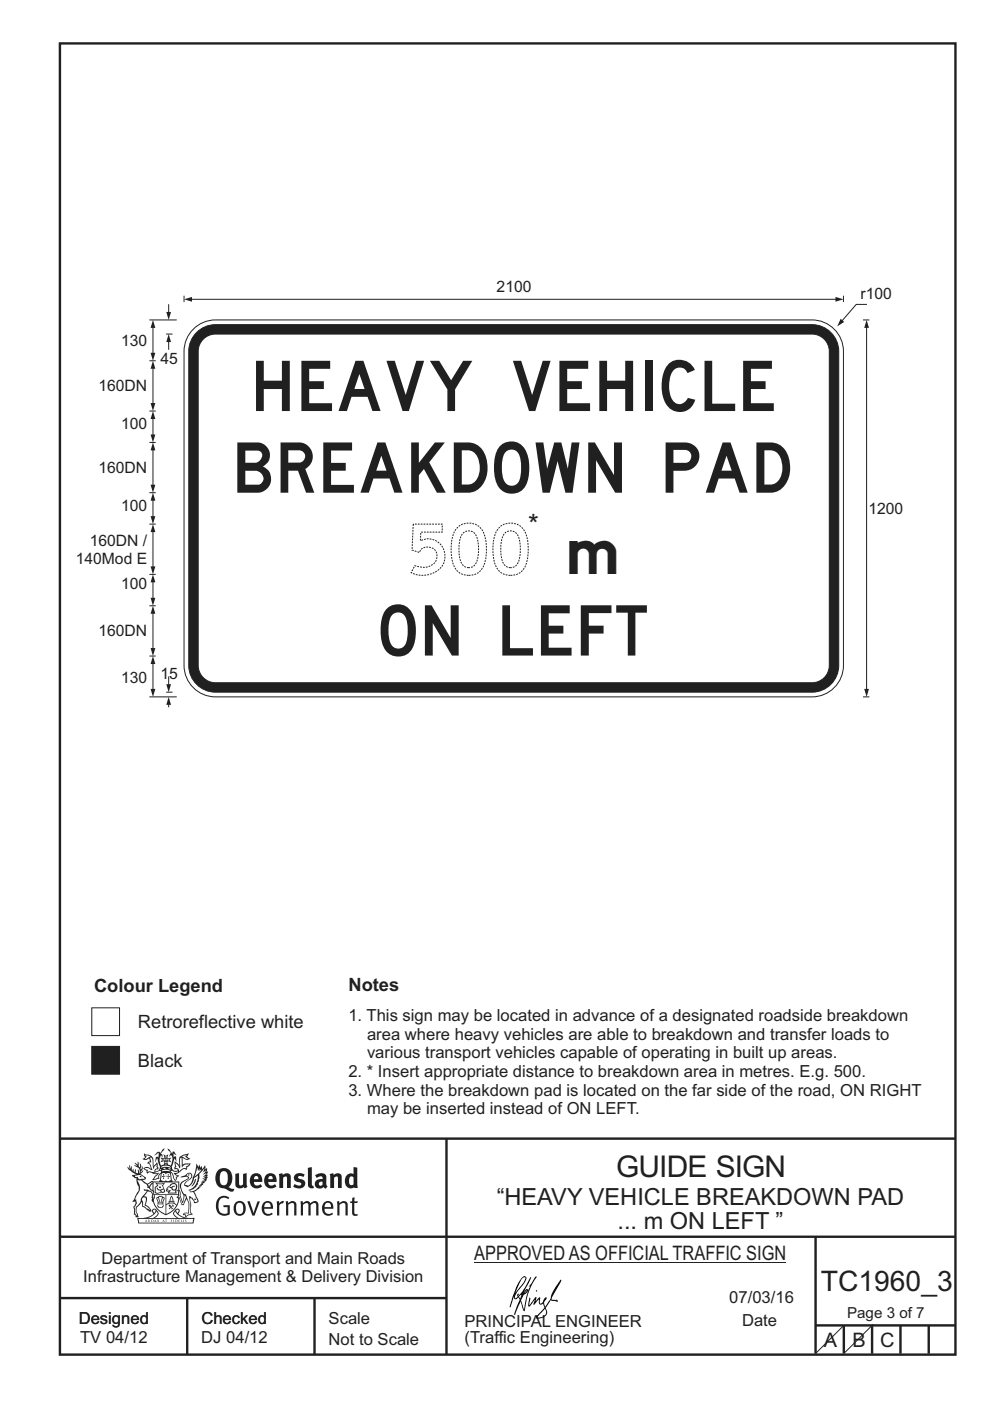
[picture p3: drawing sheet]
<svg xmlns="http://www.w3.org/2000/svg" width="210mm" height="297mm" viewBox="0 0 210 297" stroke-linecap="round" stroke-linejoin="round" font-family="sans-serif">
<g fill="none" stroke="#231f20" stroke-width=".51">
<path d="M12.7 9.2h190v278h-190zM12.7 241.4h189.9M94.7 241.4v45.8M12.7 275.2h82M12.7 262.2h190.1M39.7 275.2v12M66.7 275.2v12M173 262.2v24.8M173 281h29.6M179 281v6M185 281v6M191 281v6"/>
<path d="M197 281v6"/>
</g>
<g fill="#231f20">
<path d="M47 248.5a2.55 2.55 0 0 0 0 2.7l.3 .1a.81 .81 0 0 0 1-.9v-.6a1.04 1.04 0 0 0-1.1-1.5zM46.3 248.1a1.82 1.82 0 0 1 2.1-.2 1.82 1.82 0 0 1 .9 1.9 2.29 2.29 0 0 1-.8 1.9l.7 .3h.5l-.2 .6a2.87 2.87 0 0 1-2-.7 2.12 2.12 0 0 1-1.7-3.1z" fill-rule="evenodd"/>
<path d="M49.9 248.9l.8-.2v2a.46 .46 0 0 0 .2 .6 .46 .46 0 0 0 .7-.2v-2.2l.7-.2v2.4l.2 .5-.6 .4-.2-.3a1.02 1.02 0 0 1-1.2 .2 1.02 1.02 0 0 1-.6-1.1z" fill-rule="evenodd"/>
<path d="M54 249.5l-.1 .5h.9a.49 .49 0 0 0-.2-.6 .49 .49 0 0 0-.6 .1zM53.4 249.2a1.34 1.34 0 0 1 1.6-.3 1.34 1.34 0 0 1 .6 1.5v.2h-1.7a.77 .77 0 0 0 .5 .8 .77 .77 0 0 0 .9-.3l.3 .4a1.59 1.59 0 0 1-2.1 .2 1.59 1.59 0 0 1-.4-2z" fill-rule="evenodd"/>
<path d="M57 249.5l-.1 .5h.9a.49 .49 0 0 0-.2-.6 .49 .49 0 0 0-.6 .1zM56.4 249.2a1.34 1.34 0 0 1 1.6-.3 1.34 1.34 0 0 1 .7 1.5v.2h-1.8a.77 .77 0 0 0 .5 .8 .77 .77 0 0 0 .9-.3l.3 .4a1.59 1.59 0 0 1-2 .2 1.59 1.59 0 0 1-.5-2z" fill-rule="evenodd"/>
<path d="M59.1 248.9l.8-.2 .1 .4a.95 .95 0 0 1 1-.3 .95 .95 0 0 1 .7 .8v2.3h-.8v-2.3a.46 .46 0 0 0-.8 .1v2.2h-.9z" fill-rule="evenodd"/>
<path d="M62.5 249.1a1.75 1.75 0 0 1 2.1-.1l-.2 .5-.6-.2a.43 .43 0 0 0-.6 .3l.4 .3a1.04 1.04 0 0 1 1.2 1.2 1.04 1.04 0 0 1-1.4 .9l-1.2-.4 .3-.6 1 .4 .4-.4a.88 .88 0 0 0-1-.5l-.4-.2-.1-.4z" fill-rule="evenodd"/>
<path d="M65.3 247.6l.8-.2 .1 3.8 .2 .2 .2 .5a.88 .88 0 0 1-1-.1 .88 .88 0 0 1-.3-1z" fill-rule="evenodd"/>
<path d="M67.8 250.6a.43 .43 0 0 0-.1 .7 .43 .43 0 0 0 .7-.1v-.7zM66.8 249.2a1.7 1.7 0 0 1 2.4 .1v1.8l.3 .4-.4 .5-.5-.3a1.03 1.03 0 0 1-1.7-.2 1.03 1.03 0 0 1 .8-1.5h.7v-.4a.8 .8 0 0 0-1.2 .1z" fill-rule="evenodd"/>
<path d="M69.9 248.9l.8-.2 .1 .4a.95 .95 0 0 1 1-.3 .95 .95 0 0 1 .7 .8v2.3h-.8v-2.3a.46 .46 0 0 0-.8 .1v2.2h-.8z" fill-rule="evenodd"/>
<path d="M74.3 249.5a1.48 1.48 0 0 0 0 1.7l.4 .1 .3-.2v-1.5l-.3-.2zM75 247.4l.8 .2 .1 4.3h-.7l-.1-.2a1.26 1.26 0 0 1-1.4 0 1.26 1.26 0 0 1-.6-1.3 1.29 1.29 0 0 1 .5-1.3 1.29 1.29 0 0 1 1.4-.2z" fill-rule="evenodd"/>
<path d="M46.4 253.9a1.72 1.72 0 0 1 2.2 0l-.2 .3a1.24 1.24 0 0 0-1.4-.1 1.24 1.24 0 0 0-.7 1.3 1.49 1.49 0 0 0 1.3 2l.7-.2v-1.3h-.9l-.1-.4h1.4v2a1.93 1.93 0 0 1-2.2-.1 1.93 1.93 0 0 1-.7-2.2l.2-.7z" fill-rule="evenodd"/>
<path d="M50.3 255.2a1.65 1.65 0 0 0 .3 2.2 .99 .99 0 0 0 1-1.5 .78 .78 0 0 0-.4-.8 .78 .78 0 0 0-.9 .1zM50 254.9a1.33 1.33 0 0 1 1.6-.1 1.33 1.33 0 0 1 .5 1.5 1.31 1.31 0 0 1-1.3 1.5 1.31 1.31 0 0 1-1.3-1.6l.1-.5z" fill-rule="evenodd"/>
<path d="M52.5 254.7l.4-.1 .9 2.6 .8-2.5h.5l-1.1 3h-.5z" fill-rule="evenodd"/>
<path d="M56.2 255.2l-.2 .7h1.4a.7 .7 0 0 0-.3-.8 .7 .7 0 0 0-.9 .1zM55.9 255a1.22 1.22 0 0 1 1.5-.2 1.22 1.22 0 0 1 .5 1.5h-1.9a.93 .93 0 0 0 .5 1 .93 .93 0 0 0 1.2-.2l.1 .3a1.43 1.43 0 0 1-1.7 .1 1.43 1.43 0 0 1-.6-1.7z" fill-rule="evenodd"/>
<path d="M58.7 254.8l.4-.2 .1 .5 .4-.3 .6-.2-.2 .6a.66 .66 0 0 0-.8 .6v1.9h-.4z" fill-rule="evenodd"/>
<path d="M60.6 254.8l.4-.2 .1 .5a.94 .94 0 0 1 1-.4 .94 .94 0 0 1 .8 .7v2.3h-.5l-.1-2.5a.81 .81 0 0 0-1.2 .3v2.2h-.4z" fill-rule="evenodd"/>
<path d="M63.7 254.7l.5-.1 .1 .5 .4-.3a.78 .78 0 0 1 1.1 .3 .9 .9 0 0 1 1-.5 .9 .9 0 0 1 .7 .8v2.3h-.4l-.1-2.5a.67 .67 0 0 0-1.1 .3v2.2h-.5v-2.4l-.4-.2-.7 .4v2.2h-.5z" fill-rule="evenodd"/>
<path d="M69 255.2l-.2 .7h1.4a.7 .7 0 0 0-.3-.8 .7 .7 0 0 0-.9 .1zM68.7 255a1.22 1.22 0 0 1 1.5-.2 1.22 1.22 0 0 1 .5 1.5h-1.9a.93 .93 0 0 0 .5 1 .93 .93 0 0 0 1.2-.2l.1 .3a1.44 1.44 0 0 1-1.7 .1 1.44 1.44 0 0 1-.6-1.7z" fill-rule="evenodd"/>
<path d="M71.4 254.8l.5-.2 .1 .5a.94 .94 0 0 1 1-.4 .94 .94 0 0 1 .7 .7v2.3h-.4l-.1-2.5a.81 .81 0 0 0-1.2 .3v2.2h-.5z" fill-rule="evenodd"/>
<path d="M74.7 254l.5-.2v.9h.7l-.1 .4h-.7l.1 2.2 .1 .1h.5l.1 .3a.75 .75 0 0 1-1.2-.6v-2h-.4v-.4h.4z" fill-rule="evenodd"/>
<path d="M30.8 244.9l1.1 .3-.9 .5h-.4l.5-.5zM31.8 245.5l.2-.1a2.44 2.44 0 0 1 .4 2l.1 .4 .7-1-.1 .6 .3 .3a.57 .57 0 0 0-.6 .8l-1-.2-.5 .2 .1-.5-.7-.2 .6-.2 1 .5 .1-.1-.6-1.3-.2-.1 .5-.1zM30.7 244.5l-.2 .4 .3 .4-.6 .4a1.04 1.04 0 0 0 1.4-.1l.2 .7h-.4l-.2 .4a.94 .94 0 0 1 .9 1.1l-.2-.1a1.16 1.16 0 0 0-1.5-.1l.3 .4 .4 .2 .1 .5 .2 .2v-.2a.94 .94 0 0 1 1.1 .2h.9l-1.2 1.2a1.13 1.13 0 0 0 1.2-.2l.4-.1-.1-.4 .5-.7a.83 .83 0 0 0-.6 1.1l-.3-.1-.7 .3 1.1-1.4-.5 .2-.5-.1 1.3-.5-.2-.2-.8 .4v-.3l.2-.2 .3 .1 .1-.3-.2-.4v-.6l-.2-.3-.6 .9v-.7a1.42 1.42 0 0 0-1.7-1.8z" fill-rule="evenodd"/>
<path d="M38.5 245.3l.5-.3 .7-.1-.6 .3 .8 .5h-.3zM38.3 245.5h.2l.1 2a1.69 1.69 0 0 1 1.5-.7l-.7 .5 .1 .5a1.1 1.1 0 0 0-1.5 .6l-.1-.5-.2-.2h-.5l.2-.4-.2-.7a1.42 1.42 0 0 1 .8 1.1l.2-.1zM37.1 246.2l.1 1-.2 .3v.5l.6-.1 .1 .2a.96 .96 0 0 1-1.1-.1l-.1 .1a1.06 1.06 0 0 0 1.3 .2v.1a.72 .72 0 0 1-1 .2l.3 .5 .6 .3-.4 .1-.1 .7-.3-.4-.3-1.1-.4-.4 .4 .9a1.54 1.54 0 0 0 .6 1.2l.2-.3a.58 .58 0 0 1 .5-.7l.1-.2h-.3l-.4-.3 .9-.5a.93 .93 0 0 1 1.1-.5l.1 .2 .2-.1 .1-.5a.99 .99 0 0 0 .7-.9l-1.3 .1-.4 .3v-1.5l.9 .4 .8-.3h-.3l-.5-.4 .4-.7-.7 .2a1.46 1.46 0 0 0-1.3 2.1v.4l-.2-.4z" fill-rule="evenodd"/>
<path d="M35.6 248.9l.2 .1-.1 .4h.3l-.3 .1v.5l-.1-.6h-.3l.3-.1z" fill-rule="evenodd"/>
<path d="M34.6 248.9l.2 .1-.1 .3 .4 .1h-.4v.6l-.1-.5-.3-.1h.3z" fill-rule="evenodd"/>
<path d="M34.3 248.8a.57 .57 0 0 1 .9 .2 .57 .57 0 0 1 .9-.2l.2 1.4-.2 .1a.57 .57 0 0 1-.9-.1 .69 .69 0 0 1-1.1 0zM34.2 248.1l-.3 2.1-.2 .4h2.9l-.1-.4-.3-2.1h-.2v.3l-.8-.1-.9 .1 .1-.3z" fill-rule="evenodd"/>
<path d="M34.2 252.4a.3 .3 0 0 0 .6 0 .3 .3 0 0 0-.6 0zM33.3 251l.3 .3-.3 .3a.79 .79 0 0 0 0 1.3l.8-.2-.1-.3a.55 .55 0 0 1-.7-.6h.1l.1 .3 .4 .1 .8-.2-.4-.7 .4-.3-.7 .1zM33 250.7l1.1 .2 .9-.2-.4 .7 .4 1.1a.56 .56 0 0 1-.8 .3l-.2 .1a.73 .73 0 0 1-.9 .1 .73 .73 0 0 1-.3-.9v-.4l.5-.4z" fill-rule="evenodd"/>
<path d="M35.6 251.9l.7-.5a.58 .58 0 0 1 1-.1 .58 .58 0 0 1-.5 .9l-.2-.3a.43 .43 0 0 1 .6-.3v-.1a.57 .57 0 0 0-.8 .2l-.2-.1-.3 .2 .4 .1a.55 .55 0 0 0 .9 .5v.5h-1.3l.3-.4-.1-.2-.6 .1 .2-.2-.2-.1zM35.4 251.8l-.1 .2a.39 .39 0 0 0 .2 .7l.3-.1-.2 .5h1.9l-.1-.8a.86 .86 0 0 0-.1-1.4 .86 .86 0 0 0-1.3 .4z" fill-rule="evenodd"/>
<path d="M36 254.8h.8v.2h-.8zM36.4 253.8l.2 .8h-.4zM36.4 253.5l-.3 .5-.1 .6h-.2v.4l-.7 .4 .1 .2a1.48 1.48 0 0 1 2.2 .1l.2-.1-.6-.5v-.5h-.2l-.1-.6z" fill-rule="evenodd"/>
<path d="M35.8 255.4l.3 .1 .2 .3 .3-.2-.2-.2a.38 .38 0 0 1 .4 .5l-.1-.2-.3 .3 .3 .2-.3 .2-.1-.3-.4 .3-.1-.2 .4-.3-.2-.1-.1 .1z" fill-rule="evenodd"/>
<path d="M34.5 254h.2v.2l-.3 .6h-.1zM33.6 255.3h.9v.2a.55 .55 0 0 1-.8 .4v-.2h-.2zM33.4 254h.2l.2 .8h-.2zM33.6 255h.8l.1 .1-.8 .1zM33.8 253.7h.5l-.2 1.1h-.2zM33.3 253.8l-.1 .3 .3 1.2a.48 .48 0 0 0-.1 .5 .48 .48 0 0 0 .4 .3l.6-.1a.49 .49 0 0 0 .2-.7l.3-1.2-.1-.3a1.42 1.42 0 0 0-1.5 0z" fill-rule="evenodd"/>
<path d="M33.6 251.6h.5l.1 .3h-.4z" fill-rule="evenodd"/>
<path d="M41.3 250.1l.3-.2-.2 .9-.6 .7h-.2l.5-.7z" fill-rule="evenodd"/>
<path d="M39.7 249l.3-.2 .5 .2a.88 .88 0 0 1-.6 1.1 1.22 1.22 0 0 0-.8 1.3l.5 .2a.72 .72 0 0 0 .9-.4l.5-.8 .2-.6 .8-.6v.3a2.85 2.85 0 0 1-2 2.8l.1 .1a2.13 2.13 0 0 0 1.9-1.5l-.1-.2a2.01 2.01 0 0 0 .3-1.8l1.2-1.3-.4 1 .7-.5-.7 1 .8-.4-.8 .8 .7-.1-.9 .5 .8-.1-.8 .4h.7l-.8 .3 .3 .2h-.4l.2 .4-.4-.1 .2 .3h-.4l.1 .3h-.1a2.16 2.16 0 0 1-2 1l.1 .2h.4a.76 .76 0 0 1 .7 .7l.5 1.2-.6 .2a1.45 1.45 0 0 0-1.2-1.3l.3 1.8-.1 1.9 .4 .2a1.07 1.07 0 0 0-1.2 .4v-.3l-.5-.2a.87 .87 0 0 1 1-.1l.1-.7a4.4 4.4 0 0 0-.6-3.1l-.1-.3h-.2a2.16 2.16 0 0 1-.7-2.2l.3-.3 1.2-.8a.55 .55 0 0 0-.4-.7zM37.8 252.4a.76 .76 0 0 1 .3 1.1l.6 1.6 .4-1.7 .2 .1a.61 .61 0 0 1-.1 .9l-.3 .9h-.2l-.7-1.6-.3 .1a1.18 1.18 0 0 0 .1-1.4zM41.8 247.5l.2 .8 .3-.6v.6l.3-.5a1.9 1.9 0 0 1-1.1 1.4l-.3 .3zM38.2 249.6l1.4-.1 .2 .1v.3l-.5 .3a1.26 1.26 0 0 0-1 1.9l.2 .7a1.84 1.84 0 0 1 .2 2l-.4-1.3a.96 .96 0 0 0-.4-1.3l-.4 .3a.78 .78 0 0 1-.1 1.3l.2 .2h.4l.4 1.1a.38 .38 0 0 0 .2 .4 .38 .38 0 0 0 .4-.1l.6-1.2a2.94 2.94 0 0 1 .3 2.5v.5l-.8-.1-.3 .4v.2l.4-.1 .1 .4 .2 .1a1.02 1.02 0 0 1 1.3-.5l-.1-.4-.3-.1 .2-1.7-.3-1.4 .1 .1a1.14 1.14 0 0 1 .7 .9 .63 .63 0 0 0 .9-.2 .63 .63 0 0 0-.2-.8l-.6-1.3 .9-.6 .2-.3 .2-.1v-.2h.3l-.1-.3h.4l-.1-.3 .5-.1-.2-.2 .5-.4 .1-.2-.3 .1 .5-.6-.3 .1 .3-.6-.4 .1 .4-.5v-.3l-.3 .2 .1-.6v-.3l-.4 .3-.1-.8-.5 .8-.2-.7-.2 .5-.3-.8-.1 .6-.5-.8-.1 1.4-.7 1.9a1.81 1.81 0 0 1-.9 1.4l-.6-.2a1.75 1.75 0 0 1 1.1-1.2 .75 .75 0 0 0 .1-1.3 .75 .75 0 0 0-1.2 .5z" fill-rule="evenodd"/>
<path d="M41.2 254.2l.3-.1 .1 .3h-.4z" fill-rule="evenodd"/>
<path d="M29.4 258.4h11.6l-.2 .8h-11.3zM31.3 258.2l.5-.1a2.48 2.48 0 0 0 1.4-1.3l.2 .6-.5 .5-.4 .3zM32.5 256.6l.3-.2 .2 .2-.3 .6zM37.2 256.8a2.65 2.65 0 0 0 1.8 1.4h-1.1l-.5-.3-.5-.5zM37.4 256.6l.2-.2 .3 .2-.3 .6zM29.2 258.2l.1 1.2h11.7l.3-1.1-.2-.1a4.1 4.1 0 0 1-3.3-.9l.3-.4-.1-.5a1.06 1.06 0 0 0-1.3 .9l.2 .4 .6 .5h-4.7l.3-.1a.84 .84 0 0 0 .6-.7 .84 .84 0 0 0-.5-.9l-.3-.2-.5 .1-.1 .5 .3 .4a4.2 4.2 0 0 1-3.4 .9z" fill-rule="evenodd"/>
<path d="M31 258.7l.1 .2h-.2zM31 258.6l-.3 .5 .4-.1 .2 .1z" fill-rule="evenodd"/>
<path d="M31.3 258.6h.2v.4a.25 .25 0 0 0 .3-.1 .25 .25 0 0 0-.1-.3h.1a.29 .29 0 0 1 0 .4 .29 .29 0 0 1-.4 0 .29 .29 0 0 1 0-.4z" fill-rule="evenodd"/>
<path d="M32.2 258.6a.22 .22 0 0 1 .3 .2 .22 .22 0 0 1-.3 .2zM32 258.6v.5a.33 .33 0 0 0 .5-.1 .33 .33 0 0 0 0-.4 .33 .33 0 0 0-.5 0z" fill-rule="evenodd"/>
<path d="M32.9 258.7l.1 .2h-.2zM32.9 258.6l-.2 .5 .3-.1 .2 .1z" fill-rule="evenodd"/>
<path d="M33.3 258.6h.2v.2l.3-.2-.2 .2 .2 .3-.3-.2-.1 .2h-.1l.2-.3z" fill-rule="evenodd"/>
<path d="M34.7 258.7l.1 .2h-.2zM34.7 258.6l-.3 .5 .4-.1 .2 .1z" fill-rule="evenodd"/>
<path d="M35 258.6h.4h-.1v.5h-.2l.1-.5z" fill-rule="evenodd"/>
<path d="M36.2 258.6h.3h-.2v.2h.2h-.2l.1 .3h-.2z" fill-rule="evenodd"/>
<path d="M36.7 258.6h.2v.5h-.2z" fill-rule="evenodd"/>
<path d="M37.3 258.6a.22 .22 0 0 1 .3 .2 .22 .22 0 0 1-.3 .2zM37.1 258.6v.5a.33 .33 0 0 0 .5-.1 .33 .33 0 0 0 0-.4 .33 .33 0 0 0-.5 0z" fill-rule="evenodd"/>
<path d="M37.8 258.6h.3h-.1v.2h.1h-.1v.2l.1 .1h-.3z" fill-rule="evenodd"/>
<path d="M38.3 258.6h.3l-.1 .4 .2 .1h-.4z" fill-rule="evenodd"/>
<path d="M38.9 258.6h.2v.5h-.2z" fill-rule="evenodd"/>
<path d="M39.3 258.6h.2l-.2 .1 .2 .2-.1 .2h-.1v-.2l.2 .1z" fill-rule="evenodd"/>
<path d="M34.2 247.4a1.51 1.51 0 0 1 2 .2 2.67 2.67 0 0 0-2.1 0zM35.7 247.6l.4 .2 .1 .2-.4-.1zM34.6 247.7l.4-.1 .2 .2h-.4zM34 247.9l.3 .1-.3 .1zM34.9 246.9l.3-.2 .2 .2zM34.9 245.7h.2v.4h-.2zM35 245.1l.2 .2 .2-.2-.1 .4h-.2zM35.1 246.3h.2l.1 .4-.2-.2-.2 .2zM35.3 245.7h.2v.4h-.2zM34.4 245.7l.3 .1v.2l-.3 .1 .2-.2zM35.7 245.8l.3-.1-.2 .2 .2 .2-.4-.1zM32.7 244.9l1-.5-.1 1-.2-.1-.4 .1-.2 1.1 .5-1 .2 .9a1.84 1.84 0 0 1 .3 1.7l.4 .1a2.48 2.48 0 0 1 2.2 .1l.2-.3-.2-.7 .7-1.7 .4 .6-.2-1-.2-.1-.2 .3v-.9l.6 .4-.6-.7h-.3l-.1 .4-.5-.8-.5-.3 .2 .4 .5 .6-.4 .7 .4-.3a2.06 2.06 0 0 1 0 2.2l-.6-.2-.1-.6 .1-.1 .8 .2-.4-.5 .4-.5-.7 .2-.2-.2 .2-.7-.5 .4-.5-.4 .2 .7-.2 .2-.7-.2 .4 .5-.4 .5 .7-.2 .2 .1-.2 .6-.5 .2a2.02 2.02 0 0 1 0-2.2l.3 .5-.1-.6-.3-.1 .8-1.2-.5 .3-.4 .7-.2-.3a.8 .8 0 0 0-.8 .5z" fill-rule="evenodd"/>
<path d="M29.2 250.1l.3 .2a.61 .61 0 0 1 .8 .3l.3 .2a.8 .8 0 0 1 .6 1l.4 .1 .5 .6a1 1 0 0 1 .5 1l-.1 .7v-.5h-.1a.96 .96 0 0 0-.8-1.3l-.3-.2h-.6l-.1-.1-.2 .1 .2 .3h.5l-1.1 1.4-.2 .9-.4 .6a1.33 1.33 0 0 0-.5 1.8l.2 .5a1.26 1.26 0 0 1-.5-1.4l-.1-.4a1.56 1.56 0 0 0 .4-1.7l-.3 .2 .2-.5a3.2 3.2 0 0 0 .7-3zM30.4 253.9h.4a2.06 2.06 0 0 1-.1 1.6l.7 .5 .4 .5-.6-.2-.8-.6-.1-.9a.51 .51 0 0 1 .1-.9zM28.6 249.3a1.52 1.52 0 0 1 2.1 .6l-1.1 .1-.2-.1-.2-.4-.4 .1zM27.5 247v.8l-.3-.4-.2 .1a3.1 3.1 0 0 0 2 1.5l-1 .1 .5 .6 .5 .1v1.1a1.84 1.84 0 0 1-.2 2.5l-.4 .9-.4 .4 .3 .1 .4-.1 .1 .4-.2 .5-.3 .2 .1 1.8 .2-.1 .2 .6h.2l.4-.1-.1-.5a1.3 1.3 0 0 1-.1-1.6l.8-1.1 .2 1.1 .6 .2 .4 .6 .2-.2 .2 .4 .5-.1a1.85 1.85 0 0 0-1.2-1.3l.1-.3a1.39 1.39 0 0 0 0-1.5h-.5l.5-.6a.66 .66 0 0 1 .9-.4 .66 .66 0 0 1 .3 .9l-.1 .4h.2v.1l-.2 .3 .2 .5 .2-.3a2.24 2.24 0 0 0 .1-2.2 .73 .73 0 0 1-.7-.6 .73 .73 0 0 1 .5-.8l.1-.2a.94 .94 0 0 0-.9 .8 .48 .48 0 0 1-.1-.5 .48 .48 0 0 1 .5-.3l.5-.3a.51 .51 0 0 0-.8 .2l-.5 .3-1-.8 .6-.1 .1-.5-1.1-.7 .5-.4v-.4l-.5 .5 .1-.2a.69 .69 0 0 0 .2-1.1v.5l-.3 .2 .1-1.1-.3-.2 .1 .6-.1 .2-.4-1.2v.6l-.7-.3 .6 .6-.6-.2 .2 .3a1 1 0 0 1 .8 1.5l-.2-.8v.8l-.5-.2-.1-.7-.2 .6-.2-.1v-.6l-.2 .4-.2-.2 .1-.7-.2 .5z" fill-rule="evenodd"/>
<path d="M29.5 249.5l.3-.2 .3 .3z" fill-rule="evenodd"/>
<path d="M32.4 250.5h5.6v2l-.2-.1v-1.7h-5.2v2.5h5.2v-.8l.1 .2-.1 1.1v-.3h-2.5v4a4.1 4.1 0 0 0 2.6-3.6l.1-.1a4 4 0 0 1-2.8 3.9 4.2 4.2 0 0 1-2.8-4.7l.1 1.3 .1-.1a3.8 3.8 0 0 0 2.5 3.3v-4h-2.5l-.2-.9z" fill-rule="evenodd"/>
<circle cx="40" cy="249.1" r=".17"/>
</g>
<path d="M100.6 267.7h66.2M179 281l-6 6" fill="none" stroke="#231f20" stroke-width=".21"/>
<g fill="#000">
<path d="M111.6 273.7l.2-.2-.5 .7zM110.4 274.5l.2 .1-.3 .8-.2-.5zM110.9 270.9h.5a9.3 9.3 0 0 1-2 3.1l-.1 .3 1-2.5zM110.6 271a14.7 14.7 0 0 0-2.2 4.9l-.3 1.2 .1 .1 .8-2.3a.42 .42 0 0 0 .2 .6 .42 .42 0 0 0 .6-.3l.2-.1 .2 .5-1.1 3.2h.2l1.1-2.9 .6 1.9 .2 .2 .2-.5a13.5 13.5 0 0 1 2-6.2l.4-.5-.1-.2-1.6 2.1 .4-.1a14.9 14.9 0 0 0-1.3 5.1l-.4-1.1a1.39 1.39 0 0 1 .2-1.9l.1-.2a.92 .92 0 0 0 .8-1.2 .75 .75 0 0 0-.8 .7l-.1 .2 1.6-3.4h-.1l-.4 .7a10.5 10.5 0 0 1-2.2 3.3l.2-.5a.32 .32 0 0 0-.4 .2 .32 .32 0 0 0 .1 .4l-.5 .4a3.2 3.2 0 0 1 1.1-2.3l.5-.6a2.49 2.49 0 0 0 .7-1.6l-.4-.2z" fill-rule="evenodd"/>
<path d="M113.7 273.6l.3 .2h-.3z" fill-rule="evenodd"/>
<path d="M115.6 277.5a1.15 1.15 0 0 1 .1 1.3 1.15 1.15 0 0 1-1.2 .5l-.6 .1zM112.2 275.2l-.2 1.6 .2 .2 1.2-1.5-.2 1.1 1.1-1.1a.94 .94 0 0 0 .4 1.1l.5-.3 .3 .9-1.2 1.3a.98 .98 0 0 0-.5 1 1.9 1.9 0 0 0 2.3-1.3l-.1-.2a1.02 1.02 0 0 1 .2-1.4l.6-1 1.5 .3-.2-.4v.2l-1.1-.1v-.3l2-3.6 .1-.2-.2-.2-1.7 2.8a6.6 6.6 0 0 1-1.6 2.9l-.1-.2a1.01 1.01 0 0 1 .4-1.4l.1-.2-.3-.1-.4 .4-.1 .5-.6 .4-.1-.4 .1-.9-.2-.1-.9 1 .3-1h-.2l-1.4 1.8 .3-1.5v-.1z" fill-rule="evenodd"/>
</g>
<path d="M19.5 221.9h5.9v5.8h-5.9z" fill-rule="evenodd" fill="#231f20" stroke="#231f20" stroke-width=".21"/>
<g fill="#fff" stroke="#231f20" stroke-width=".21">
<path d="M19.5 213.7h5.9v5.9h-5.9z" fill-rule="evenodd"/>
<path d="M40.7 70.1a6.7 6.7 0 0 1 5-2.3h126.5a6.7 6.7 0 0 1 6.7 6.7v66.6a6.7 6.7 0 0 1-6.7 6.7h-126.5a6.7 6.7 0 0 1-6.7-6.7v-66.6a6.6 6.6 0 0 1 1.7-4.4z" fill-rule="evenodd"/>
</g>
<path d="M41.7 70.5a5.7 5.7 0 0 1 4-1.7h126.5a5.7 5.7 0 0 1 5.7 5.7v66.6a5.7 5.7 0 0 1-5.7 5.7h-126.5a5.7 5.7 0 0 1-5.7-5.7v-66.6a5.6 5.6 0 0 1 1.7-4z" fill-rule="evenodd" fill="#231f20" stroke="#231f20" stroke-width=".21"/>
<path d="M43.1 71.9a3.7 3.7 0 0 1 2.6-1.1h126.5a3.7 3.7 0 0 1 3.7 3.7v66.6a3.7 3.7 0 0 1-3.7 3.7h-126.5a3.7 3.7 0 0 1-3.7-3.7v-66.6a3.7 3.7 0 0 1 1.1-2.6z" fill-rule="evenodd" fill="#fff" stroke="#231f20" stroke-width=".21"/>
<path d="M39 62.7v1.3M31.7 139.1h1.3M31.7 147.8h5.8M32.4 140.6v5.6" fill="none" stroke="#231f20" stroke-width=".21"/>
<g fill="#231f20">
<path d="M31.9 146.1h1l-.5 1.7z"/>
<path d="M32.4 139.1l.5 1.7h-1z"/>
</g>
<path d="M31.7 76.5h1.3M31.7 67.8h5.8M32.4 69.4v5.5M35.2 70.8h1.4M31.7 93.8h1.3M31.7 87.1h1.3M31.7 111.1h1.3M31.7 104.5h1.3M31.7 128.4h1.3M31.7 121.8h1.3" fill="none" stroke="#231f20" stroke-width=".21"/>
<g fill="#231f20">
<path d="M31.9 74.8h1l-.5 1.7z"/>
<path d="M32.4 67.8l.5 1.7h-1z"/>
</g>
<path d="M35.8 64.5v1.8" fill="none" stroke="#231f20" stroke-width=".21"/>
<path d="M35.3 66.1h1l-.5 1.7z" fill="#231f20"/>
<path d="M32.4 95.3v7.6" fill="none" stroke="#231f20" stroke-width=".21"/>
<g fill="#231f20">
<path d="M32.4 93.8l.5 1.7h-1z"/>
<path d="M31.9 102.8h1l-.5 1.7z"/>
</g>
<path d="M32.4 78v7.6" fill="none" stroke="#231f20" stroke-width=".21"/>
<g fill="#231f20">
<path d="M32.4 76.5l.5 1.7h-1z"/>
<path d="M31.9 85.5h1l-.5 1.6z"/>
</g>
<path d="M32.4 106v3.6" fill="none" stroke="#231f20" stroke-width=".21"/>
<g fill="#231f20">
<path d="M31.9 109.4h1l-.5 1.7z"/>
<path d="M32.4 104.5l.5 1.7h-1z"/>
</g>
<path d="M32.4 88.7v3.6" fill="none" stroke="#231f20" stroke-width=".21"/>
<g fill="#231f20">
<path d="M31.9 92.1h1l-.5 1.7z"/>
<path d="M32.4 87.1l.5 1.7h-1z"/>
</g>
<path d="M32.4 112.7v7.5" fill="none" stroke="#231f20" stroke-width=".21"/>
<g fill="#231f20">
<path d="M32.4 111.1l.5 1.7h-1z"/>
<path d="M31.9 120.1h1l-.5 1.7z"/>
</g>
<path d="M32.4 123.3v3.6" fill="none" stroke="#231f20" stroke-width=".21"/>
<g fill="#231f20">
<path d="M31.9 126.7h1l-.5 1.7z"/>
<path d="M32.4 121.8l.5 1.7h-1z"/>
</g>
<path d="M32.4 130v7.6" fill="none" stroke="#231f20" stroke-width=".21"/>
<g fill="#231f20">
<path d="M32.4 128.4l.5 1.7h-1z"/>
<path d="M31.9 137.4h1l-.5 1.7z"/>
</g>
<path d="M35.8 72.4v1.8" fill="none" stroke="#231f20" stroke-width=".21"/>
<path d="M35.8 70.8l.5 1.7h-1z" fill="#231f20"/>
<path d="M35.2 146.8h1.4M35.8 143.4v1.8" fill="none" stroke="#231f20" stroke-width=".21"/>
<path d="M35.3 145.1h1l-.5 1.7z" fill="#231f20"/>
<path d="M35.8 149.3v.7" fill="none" stroke="#231f20" stroke-width=".21"/>
<path d="M35.8 147.8l.5 1.6h-1z" fill="#231f20"/>
<path d="M40.6 63.5h136.8" fill="none" stroke="#231f20" stroke-width=".21"/>
<g fill="#231f20">
<path d="M39 63.5l1.7-.5v1z"/>
<path d="M177.2 63l1.7 .5-1.7 .5z"/>
</g>
<path d="M183.9 64.5h-2.3l-3 3.5" fill="none" stroke="#231f20" stroke-width=".21"/>
<path d="M178.3 67.6l.8 .7-1.5 .9z" fill="#231f20"/>
<path d="M183 67.8h1.4M183.8 69.4v76.8M183 147.8h1.4" fill="none" stroke="#231f20" stroke-width=".21"/>
<g fill="#231f20">
<path d="M183.3 146.1h1l-.5 1.7z"/>
<path d="M183.8 67.8l.5 1.7h-1z"/>
</g>
<path d="M178.9 62.7v1.3M185.2 280.8l-6 5.9" fill="none" stroke="#231f20" stroke-width=".21"/>
<g font-size="10.7" fill="#231f20">
<text x="54.3" y="87.2">HEAVY VEHICLE</text>
<text x="50.3" y="104.5">BREAKDOWN PAD</text>
<text x="80.7" y="139">ON LEFT</text>
</g>
<text font-size="10.7" fill="#fff" x="87.2" y="121.8">500</text>
<text font-size="9.3" fill="#231f20" x="120.8" y="121.8">m</text>
<text font-size="6.4" fill="#231f20" x="130.7" y="249.6">GUIDE SIGN</text>
<text font-size="6" fill="#231f20" x="174.1" y="273.7">TC1960_3</text>
<text font-size="5.9" fill="#231f20" x="112" y="113.2">*</text>
<g font-size="5" fill="#231f20">
<text x="105.4" y="255.4">“HEAVY VEHICLE BREAKDOWN PAD</text>
<text x="131" y="260.6">... m ON LEFT ”</text>
</g>
<g font-size="4.2" fill="#231f20">
<text x="100.6" y="267.2">APPROVED AS OFFICIAL TRAFFIC SIGN</text>
<text x="174.7" y="285.6">A</text>
<text x="180.8" y="285.6">B</text>
<text x="186.7" y="285.6">C</text>
</g>
<g font-size="3.9" fill="#231f20">
<text x="19.9" y="210.4">Colour Legend</text>
<text x="73.9" y="210.1">Notes</text>
<text x="29.3" y="218">Retroreflective white</text>
<text x="29.3" y="226.2">Black</text>
</g>
<g font-size="3.5" fill="#231f20">
<text x="73.9" y="216.5">1. This sign may be located in advance of a designated roadside breakdown</text>
<text x="77.8" y="220.5">area where heavy vehicles are able to breakdown and transfer loads to</text>
<text x="77.8" y="224.4">various transport vehicles capable of operating in built up areas.</text>
<text x="73.9" y="228.3">2. * Insert appropriate distance to breakdown area in metres. E.g. 500.</text>
<text x="73.9" y="232.3">3. Where the breakdown pad is located on the far side of the road, ON RIGHT</text>
<text x="77.8" y="236.2">may be inserted instead of ON LEFT.</text>
<text x="21.5" y="267.9">Department of Transport and Main Roads</text>
<text x="17.7" y="271.8">Infrastructure Management &amp; Delivery Division</text>
<text x="16.7" y="280.7">Designed</text>
<text x="42.7" y="280.7">Checked</text>
<text x="69.7" y="280.7">Scale</text>
<text x="98.5" y="281.4">PRINCIPAL ENGINEER</text>
<text x="154.7" y="276.2">07/03/16</text>
<text x="157.4" y="281.2">Date</text>
<text x="17" y="284.8">TV 04/12</text>
<text x="42.7" y="284.8">DJ 04/12</text>
<text x="69.7" y="285.2">Not to Scale</text>
<text x="98.5" y="284.8">(Traffic Engineering)</text>
</g>
<g font-size="3.3" fill="#231f20">
<text x="105.3" y="61.9">2100</text>
<text x="182.5" y="63.4">r100</text>
<text x="25.7" y="73.4">130</text>
<text x="34" y="77.2">45</text>
<text x="20.9" y="83">160DN</text>
<text x="25.7" y="91">100</text>
<text x="20.9" y="100.3">160DN</text>
<text x="25.7" y="108.3">100</text>
<text x="184.2" y="109">1200</text>
<text x="16.1" y="119.5">140Mod E</text>
<text x="19" y="115.8">160DN /</text>
<text x="25.7" y="125">100</text>
<text x="20.9" y="134.9">160DN</text>
<text x="34" y="143.9">15</text>
<text x="25.7" y="144.9">130</text>
</g>
<text font-size="3.2" fill="#231f20" x="179.7" y="279.5">Page 3 of 7</text>
</svg>
